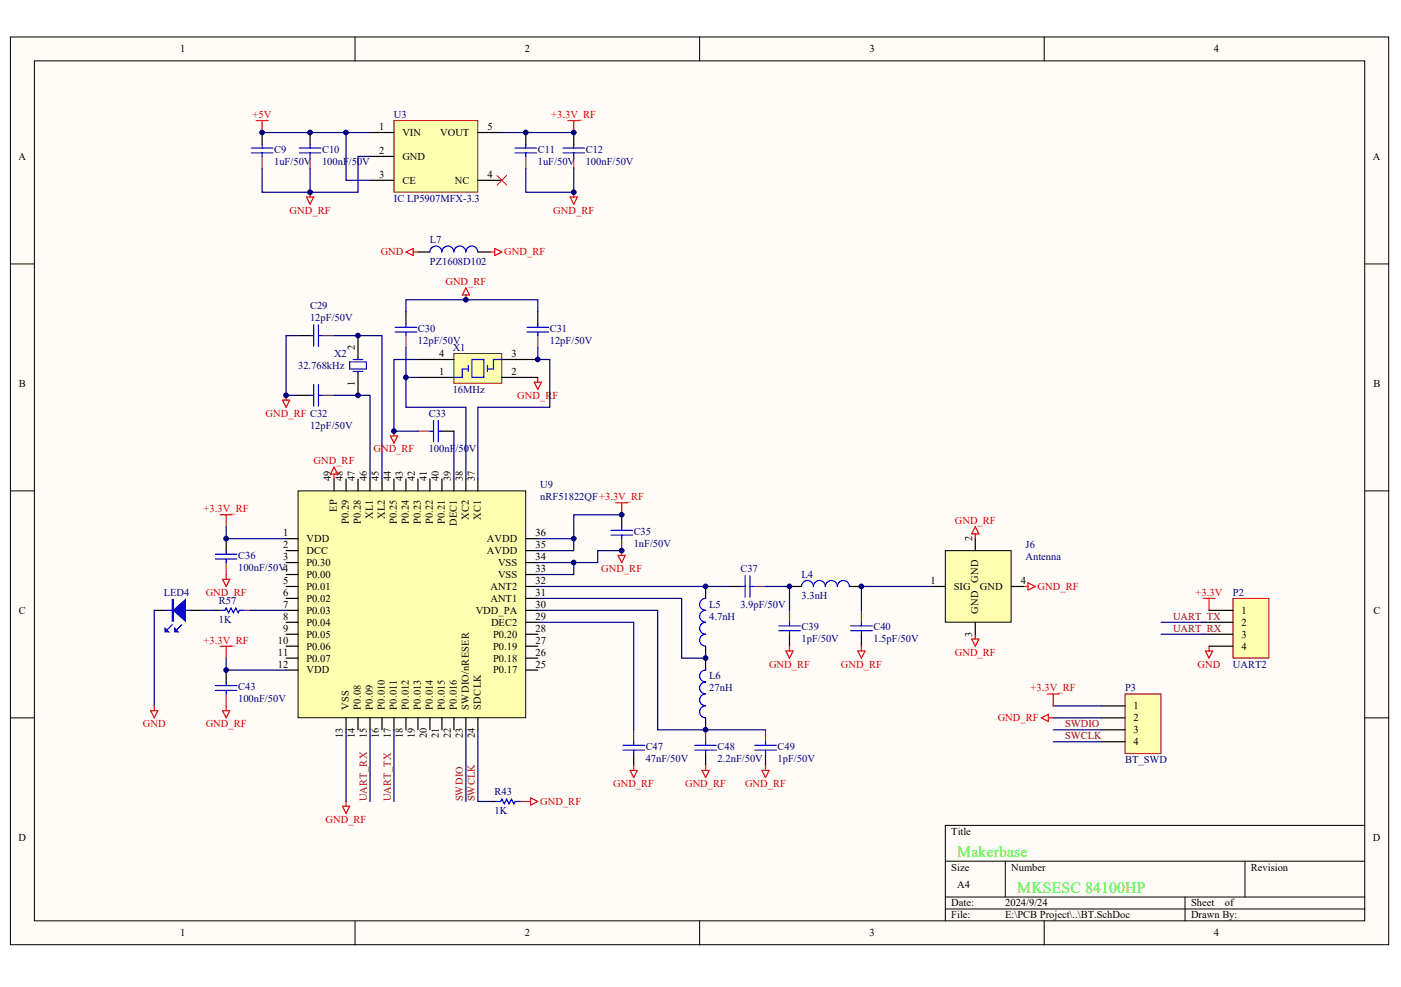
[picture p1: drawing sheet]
<svg xmlns="http://www.w3.org/2000/svg" width="287mm" height="202mm" viewBox="0 0 287 202" stroke-linecap="round" stroke-linejoin="round" font-family="sans-serif">
<g fill="#fffcf8" stroke="#000" stroke-width=".2">
<path d="M2.1 7.6h282.2v185.9h-282.2z"/>
<path d="M7 12.5h272.4v176.1h-272.4z"/>
</g>
<g fill="none" stroke="#000" stroke-width=".2">
<path d="M72.7 7.6v4.9M143.2 7.6v4.9M213.8 7.6v4.9M2.1 54.1h4.9M279.4 54.1h4.9M2.1 100.5h4.9M279.4 100.5h4.9M2.1 147h4.9M279.4 147h4.9M193.5 176.4h85.9M205.8 176.4v7.3M254.9 176.4v7.3"/>
<path d="M279.4 169h-85.9v19.6M72.7 188.6v4.9M143.2 188.6v4.9M193.5 183.7h85.9M193.5 186.2h85.9M213.8 188.6v4.9M242.6 183.7v4.9"/>
</g>
<path d="M61 100.5h46.6v46.5h-46.6z" fill="#ffffb0" stroke="#000" stroke-width=".2"/>
<g fill="none" stroke="#000" stroke-width=".25">
<path d="M61 68.7h2.5M73.3 68.7v4.9M61 81h2.5M68.4 98.1v2.4M70.8 98.1v2.4M73.3 98.1v2.4M75.7 98.1v2.4M78.2 98.1v2.4M80.7 98.1v2.4M83.1 98.1v2.4M85.6 98.1v2.4M88 98.1v2.4"/>
<path d="M90.5 98.1v2.4M90.5 88.3h2.4M92.9 98.1v2.4M95.4 98.1v2.4M97.8 98.1v2.4M58.6 110.3h2.4M58.6 112.8h2.4M58.6 115.2h2.4M58.6 117.7h2.4M107.6 110.3h2.5M107.6 112.8h2.5M107.6 115.2h2.5"/>
<path d="M107.6 117.7h2.5M58.6 120.1h2.4M58.6 122.6h2.4M58.6 125h2.4M58.6 127.5h2.4M58.6 129.9h2.4M58.6 132.3h2.4M58.6 134.8h2.4M58.6 137.2h2.4M107.6 120.1h2.5M107.6 122.6h2.5M107.6 125h2.5"/>
<path d="M107.6 127.5h2.5M107.6 129.9h2.5M107.6 132.3h2.5M107.6 134.8h2.5M107.6 137.2h2.5M70.8 147v2.5M73.3 147v2.5M75.7 147v2.5M78.2 147v2.5M80.7 147v2.5M83.1 147v2.5M85.6 147v2.5"/>
<path d="M88 147v2.5M90.5 147v2.5M92.9 147v2.5M95.4 147v2.5M97.8 147v2.5"/>
</g>
<g fill="none" stroke="#00f" stroke-width=".25">
<path d="M63.5 68.7h.7M64.2 66.5v4.4M64.2 78.8v4.4M65.2 66.5v4.4M65.2 78.8v4.4M65.2 68.7h.7M72.3 73.6h2M63.5 81h.7M65.2 81h.7M88 88.3h.8M88.8 86.1v4.4M89.7 88.3h.8"/>
<path d="M89.7 86.1v4.4"/>
</g>
<path d="M65.9 68.7h2.5M65.9 81h2.5M85.6 88.3h2.4" fill="none" stroke="#a1006a" stroke-width=".25"/>
<path d="M61 68.7h-2.4v12.3h2.4M68.4 68.7h9.8v29.4M68.4 81h7.3v17.1M92.9 88.3v9.8" fill="none" stroke="#000080" stroke-width=".25"/>
<path d="M83.1 51.6l1.5-.7v1.4zM84.6 51.6h1M100.3 51.6h1M101.3 50.9l1.4 .7-1.4 .7z" fill="none" stroke="#eb0000" stroke-width=".25"/>
<path d="M80.7 24.7h17.1v14.7h-17.1z" fill="#ffffb0" stroke="#800000" stroke-width=".2"/>
<g fill="none" stroke="#000" stroke-width=".25">
<path d="M53.7 27.1v2.5M63.5 27.1v2.5M75.7 27.1h5M75.7 32h5M75.7 36.9h5M97.8 27.1h4.9M97.8 36.9h4.9M107.6 27.1v2.5M117.5 27.1v2.5M83.1 63.8v2.5M110.1 63.8v2.5M46.3 110.3v2.5"/>
<path d="M127.3 105.4v2.5M46.3 137.2v2.5M144.4 120.1v2.5M144.4 132.3v4.9M149.4 120.1h2.4M161.6 120.1h2.5M161.6 129.9v2.4M173.9 120.1h2.4M176.3 129.9v2.4M129.7 154.4v2.4M144.4 147v2.5M144.4 154.4v2.4"/>
<path d="M156.7 154.4v2.4M100.3 164.1h1.2"/>
</g>
<g fill="none" stroke="#eb0000" stroke-width=".25">
<path d="M52.4 24.7h2.5M53.7 24.7v2.4M116.2 24.7h2.5M117.5 24.7v2.4M117.5 39.4v1M95.4 58.9l.7 1.5h-1.5zM116.7 40.4h1.5l-.7 1.4zM95.4 60.4v1M109.4 78.3h1.4l-.7 1.4zM110.1 77.3v1M57.8 81.9h1.5l-.7 1.5zM58.6 81v.9"/>
<path d="M79.9 89.3h1.5l-.7 1.5zM80.7 88.3v1M45.1 105.4h2.4M45.6 118.6h1.4l-.7 1.5zM46.3 105.4v2.5M46.3 117.7v.9M126 103h2.5M126.5 113.7h1.5l-.7 1.5zM127.3 103v2.4M127.3 112.8v.9M45.1 132.3h2.4M46.3 132.3v2.5"/>
<path d="M160.9 133.3h1.5l-.8 1.5zM161.6 132.3v1M175.6 133.3h1.5l-.8 1.5zM176.3 132.3v1M45.6 145.6h1.4l-.7 1.4zM46.3 144.6v1M129 157.8h1.5l-.8 1.5zM129.7 156.8v1M143.7 157.8h1.5l-.8 1.5zM144.4 156.8v1M156 157.8h1.5l-.8 1.5zM156.7 156.8v1"/>
<path d="M70.1 165.1h1.5l-.8 1.5zM70.8 164.1v1M107.6 164.1h1M108.6 163.4l1.5 .7-1.5 .8z"/>
</g>
<g fill="none" stroke="#000080" stroke-width=".25">
<path d="M53.7 27.1h17.1M63.5 34.5v4.9M75.7 27.1h-4.9v9.8h4.9M75.7 32h-2.4v7.4h-19.6v-4.9M102.7 27.1h14.8M107.6 34.5v4.9h9.9v-4.9M83.1 63.8v-2.4h27v2.4M85.6 73.6h-4.9v14.7h4.9M110.1 71.2v2.4h2.5v9.8h-14.8v14.7M46.3 107.9v2.4h12.3M110.1 115.2h7.4v2.5h-7.4M117.5 110.3v2.5h-7.4"/>
<path d="M127.3 105.4h-9.8v4.9h-7.4M127.3 112.8h-4.9v2.4h-4.9M46.3 134.8v2.4h12.3M110.1 122.6h29.4v12.2h4.9M110.1 127.5h19.6v22M110.1 125h24.5v24.5h22.1M110.1 120.1h39.3M156.7 120.1h4.9v4.9M70.8 149.5v14.6M75.7 149.5v14.6M80.7 149.5v14.6M95.4 149.5v14.6"/>
<path d="M97.8 149.5v14.6h2.5"/>
</g>
<g fill="none" stroke="#a1006a" stroke-width=".25">
<path d="M53.7 32v2.5M63.5 32v2.5M107.6 32v2.5M117.5 32v2.5M83.1 68.7v2.5M110.1 68.7v2.5M46.3 115.2v2.5M127.3 110.3v2.5M154.3 120.1h2.4M161.6 125v2.5M176.3 125v2.5M46.3 142.1v2.5"/>
<path d="M129.7 149.5v2.4M144.4 149.5v2.4M156.7 149.5v2.4M106.4 164.1h1.2"/>
</g>
<g fill="none" stroke="#00f" stroke-width=".25">
<path d="M51.5 31.3h4.4M51.5 30.3h4.4M53.7 29.6v.7M53.7 31.3v.7M61.3 31.3h4.4M61.3 30.3h4.4M63.5 29.6v.7M63.5 31.3v.7M105.4 31.3h4.5M105.4 30.3h4.5M107.6 29.6v.7M107.6 31.3v.7"/>
<path d="M115.3 31.3h4.4M115.3 30.3h4.4M117.5 29.6v.7M117.5 31.3v.7M80.9 68h4.4M80.9 67h4.4M83.1 66.3v.7M83.1 68v.7M107.9 68h4.4M107.9 67h4.4M110.1 66.3v.7M110.1 68v.7"/>
<path d="M44.1 114.5h4.4M44.1 113.5h4.4M46.3 112.8v.7M46.3 114.5v.7M125.1 109.6h4.4M125.1 108.6h4.4M127.3 107.9v.7M127.3 109.6v.7M152.5 117.9v4.4M153.5 117.9v4.4M46.3 139.7v.7M144.4 122.6a1.22 1.22 0 0 0-1.2 1.2 1.22 1.22 0 0 0 1.2 1.2 1.22 1.22 0 0 0-1.2 1.2 1.22 1.22 0 0 0 1.2 1.3 1.22 1.22 0 0 0-1.2 1.2 1.22 1.22 0 0 0 1.2 1.2 1.21 1.21 0 0 0-1.2 1.2 1.21 1.21 0 0 0 1.2 1.2"/>
<path d="M144.4 137.2a1.22 1.22 0 0 0-1.2 1.3 1.22 1.22 0 0 0 1.2 1.2 1.22 1.22 0 0 0-1.2 1.2 1.22 1.22 0 0 0 1.2 1.2 1.21 1.21 0 0 0-1.2 1.2 1.21 1.21 0 0 0 1.2 1.3M151.8 120.1h.7M153.5 120.1h.8M159.4 128.2h4.4M159.4 129.2h4.4M161.6 127.5v.7M161.6 129.2v.7M166.5 120.1a1.21 1.21 0 0 0-1.2-1.2 1.21 1.21 0 0 0-1.2 1.2M169 120.1a1.21 1.21 0 0 0-1.3-1.2 1.21 1.21 0 0 0-1.2 1.2M171.4 120.1a1.21 1.21 0 0 0-1.2-1.2 1.21 1.21 0 0 0-1.2 1.2M173.9 120.1a1.21 1.21 0 0 0-1.2-1.2 1.21 1.21 0 0 0-1.3 1.2M174.1 128.2h4.5"/>
<path d="M174.1 129.2h4.5M176.3 127.5v.7M176.3 129.2v.7M44.1 141.4h4.4M44.1 140.4h4.4M46.3 141.4v.7M127.5 152.6h4.4M127.5 153.6h4.4M129.7 151.9v.7M129.7 153.6v.8M142.2 152.6h4.5M142.2 153.6h4.5"/>
<path d="M144.4 144.6a1.21 1.21 0 0 0-1.2 1.2 1.21 1.21 0 0 0 1.2 1.2M144.4 151.9v.7M144.4 153.6v.8M154.5 152.6h4.4M154.5 153.6h4.4M156.7 151.9v.7M156.7 153.6v.8M101.5 164.1h1l.2-.4 .5 .9 .5-.9 .5 .9 .5-.9 .5 .9 .2-.5h1"/>
</g>
<path d="M101.8 36l1.9 1.9M103.7 36l-1.9 1.9" fill="none" stroke="#f00" stroke-width=".2"/>
<path d="M230.3 142.1h7.4v12.2h-7.4z" fill="#ffffb0" stroke="#800000" stroke-width=".2"/>
<path d="M225.4 144.6h4.9M225.4 147h4.9M225.4 149.5h4.9M225.4 151.9h4.9" fill="none" stroke="#000" stroke-width=".25"/>
<path d="M191.1 120.1h-14.8v4.9M215.6 144.6h9.8M215.6 147h9.8M215.6 149.5h9.8M215.6 151.9h9.8" fill="none" stroke="#000080" stroke-width=".25"/>
<path d="M199.7 109.3v1M199.7 107.9l.7 1.4h-1.5zM210.5 119.4l1.4 .7-1.4 .7zM198.9 130.9h1.5l-.7 1.4zM199.7 129.9v1M209.5 120.1h1M213.2 147l1.4-.7v1.5zM214.4 142.1h2.4M214.6 147h1M215.6 142.1v2.5" fill="none" stroke="#eb0000" stroke-width=".25"/>
<path d="M193.5 112.8h13.5v14.6h-13.5z" fill="#ffffb0" stroke="#000" stroke-width=".2"/>
<path d="M199.7 110.3v2.5M191.1 120.1h2.4M199.7 127.5v2.4M207 120.1h2.5" fill="none" stroke="#000" stroke-width=".25"/>
<path d="M92.9 72.4h9.8v6.1h-9.8z" fill="#ffffb0" stroke="#800000" stroke-width=".2"/>
<path d="M85.6 77.3h7.3M85.6 73.6h7.3M102.7 77.3h7.4M102.7 73.6h7.4" fill="none" stroke="#000" stroke-width=".25"/>
<path d="M95.9 75.6h-1.3v1.7h-1.7M95.9 74.9v1.2M96.6 73.6h2.5v3.7h-2.5zM99.8 74.9v1.2M102.7 73.6h-1.7v2h-1.2" fill="none" stroke="#00f" stroke-width=".25"/>
<path d="M83.1 71.2v6.1M85.6 77.3h-2.5v6.1h12.3v14.7M237.7 129.9h9.8M237.7 127.5h9.8" fill="none" stroke="#000080" stroke-width=".25"/>
<path d="M63.5 39.4v1M62.7 40.4h1.5l-.7 1.4zM68.4 95.6l.7 1.5h-1.5zM68.4 97.1v1M246.3 122.6h2.4M246.8 133.3h1.4l-.7 1.5zM247.5 122.6v2.4M247.5 132.3v1" fill="none" stroke="#eb0000" stroke-width=".25"/>
<path d="M252.4 122.6h7.4v12.2h-7.4z" fill="#ffffb0" stroke="#800000" stroke-width=".2"/>
<path d="M85.6 51.6h2.4M97.8 51.6h2.5M31.6 125h2.4M38.9 125h2.5M43.8 125h1.3M247.5 125h4.9M247.5 127.5h4.9M247.5 129.9h4.9M247.5 132.3h4.9" fill="none" stroke="#000" stroke-width=".25"/>
<path d="M90.4 51.6a1.21 1.21 0 0 0-1.2-1.2 1.21 1.21 0 0 0-1.2 1.2M92.9 51.6a1.21 1.21 0 0 0-1.2-1.2 1.21 1.21 0 0 0-1.2 1.2M95.4 51.6a1.21 1.21 0 0 0-1.3-1.2 1.21 1.21 0 0 0-1.2 1.2M97.8 51.6a1.21 1.21 0 0 0-1.2-1.2 1.21 1.21 0 0 0-1.2 1.2M34 125h4.9M35.3 127.9l-1 1M37.2 127.9l-1 1M45.1 125h1l.2-.5 .5 1 .5-1 .5 1 .5-1 .5 1 .2-.5h1" fill="none" stroke="#00f" stroke-width=".25"/>
<g fill="#00f" stroke="#00f" stroke-width=".25">
<path d="M35.5 125l2.5-2.2v4.4z"/>
<path d="M33.8 128.7l.7 .7h-.7z"/>
<path d="M35.8 128.7l.7 .7h-.7z"/>
<path d="M35.3 122.8h.2v4.4h-.2z" fill-rule="evenodd"/>
</g>
<path d="M50 125h1.2" fill="none" stroke="#a1006a" stroke-width=".25"/>
<path d="M31.6 125v19.6M41.4 125h2.4M51.2 125h7.4" fill="none" stroke="#000080" stroke-width=".25"/>
<path d="M30.8 145.6h1.5l-.7 1.4zM31.6 144.6v1" fill="none" stroke="#eb0000" stroke-width=".25"/>
<g fill="#000080" stroke="#000080" stroke-width=".2">
<circle cx="46.3" cy="137.2" r=".48"/>
<circle cx="46.3" cy="110.3" r=".48"/>
<circle cx="53.7" cy="27.1" r=".48"/>
<circle cx="58.6" cy="81" r=".48"/>
<circle cx="63.5" cy="39.4" r=".48"/>
<circle cx="63.5" cy="27.1" r=".48"/>
<circle cx="70.8" cy="27.1" r=".48"/>
<circle cx="73.3" cy="68.7" r=".48"/>
<circle cx="80.6" cy="88.3" r=".48"/>
<circle cx="83.1" cy="77.3" r=".48"/>
<circle cx="95.4" cy="61.4" r=".48"/>
<circle cx="107.6" cy="27.1" r=".48"/>
<circle cx="110.1" cy="73.6" r=".48"/>
<circle cx="117.4" cy="115.2" r=".48"/>
<circle cx="117.4" cy="110.3" r=".48"/>
<circle cx="117.4" cy="39.4" r=".48"/>
<circle cx="117.4" cy="27.1" r=".48"/>
<circle cx="127.3" cy="112.8" r=".48"/>
<circle cx="127.3" cy="105.4" r=".48"/>
<circle cx="144.4" cy="149.5" r=".48"/>
<circle cx="144.4" cy="134.8" r=".48"/>
<circle cx="144.4" cy="120.1" r=".48"/>
<circle cx="161.6" cy="120.1" r=".48"/>
<circle cx="176.3" cy="120.1" r=".48"/>
</g>
<text font-size="6" fill="#000080" x="72.3" y="79.7">PIX201</text>
<g font-size="3.2" fill="#0f0">
<text x="196" y="175.6">Makerbase</text>
<text x="208.2" y="182.9">MKSESC 84100HP</text>
</g>
<g font-size="2.2">
<text x="36.9" y="10.7">1</text>
<text x="107.4" y="10.7">2</text>
<text x="178" y="10.7">3</text>
<text x="248.5" y="10.7">4</text>
<text x="77.6" y="26.6">1</text>
<text x="82.4" y="27.8">VIN</text>
<text x="90.1" y="27.8">VOUT</text>
<text x="99.8" y="26.6">5</text>
<text x="3.8" y="32.7">A</text>
<text x="77.6" y="31.5">2</text>
<text x="82.4" y="32.7">GND</text>
<text x="281.1" y="32.7">A</text>
<text x="77.6" y="36.4">3</text>
<text x="82.4" y="37.6">CE</text>
<text x="93.1" y="37.6">NC</text>
<text x="99.8" y="36.4">4</text>
<text x="89.9" y="76.8">1</text>
<text x="89.9" y="73.1">4</text>
<text x="104.7" y="76.8">2</text>
<text x="104.7" y="73.1">3</text>
<text x="3.9" y="79.2">B</text>
<text x="281.1" y="79.2">B</text>
<text x="58" y="109.8">1</text>
<text x="58" y="112.2">2</text>
<text x="62.7" y="111">VDD</text>
<text x="62.7" y="113.5">DCC</text>
<text x="99.7" y="113.5">AVDD</text>
<text x="99.7" y="111">AVDD</text>
<text x="109.6" y="112.2">35</text>
<text x="109.6" y="109.8">36</text>
<text x="58" y="114.7">3</text>
<text x="58" y="119.6">5</text>
<text x="62.7" y="115.9">P0.30</text>
<text x="62.7" y="118.4">P0.00</text>
<text x="102" y="118.4">VSS</text>
<text x="102" y="115.9">VSS</text>
<text x="109.6" y="119.6">32</text>
<text x="109.6" y="117.1">33</text>
<text x="109.6" y="114.7">34</text>
<text x="190.5" y="119.6">1</text>
<text x="209" y="119.6">4</text>
<text x="3.9" y="125.7">C</text>
<text x="58" y="122">6</text>
<text x="58" y="124.5">7</text>
<text x="62.7" y="120.8">P0.01</text>
<text x="62.7" y="123.3">P0.02</text>
<text x="62.7" y="125.7">P0.03</text>
<text x="97.4" y="125.7">VDD_PA</text>
<text x="100.4" y="123.3">ANT1</text>
<text x="100.4" y="120.8">ANT2</text>
<text x="109.6" y="124.5">30</text>
<text x="109.6" y="122">31</text>
<text x="195.2" y="120.8">SIG</text>
<text x="200.6" y="120.8">GND</text>
<text x="254.1" y="125.7">1</text>
<text x="281.1" y="125.7">C</text>
<text x="56.9" y="131.8">10</text>
<text x="58" y="126.9">8</text>
<text x="58" y="129.4">9</text>
<text x="62.7" y="128.1">P0.04</text>
<text x="62.7" y="130.6">P0.05</text>
<text x="100.5" y="128.1">DEC2</text>
<text x="100.9" y="130.6">P0.20</text>
<text x="109.6" y="131.8">27</text>
<text x="109.6" y="129.4">28</text>
<text x="109.6" y="126.9">29</text>
<text x="254.1" y="128.1">2</text>
<text x="254.1" y="130.6">3</text>
<text x="56.9" y="134.3">11</text>
<text x="56.9" y="136.7">12</text>
<text x="62.7" y="133">P0.06</text>
<text x="62.7" y="135.5">P0.07</text>
<text x="62.7" y="137.9">VDD</text>
<text x="100.9" y="137.9">P0.17</text>
<text x="100.9" y="135.5">P0.18</text>
<text x="100.9" y="133">P0.19</text>
<text x="109.6" y="136.7">25</text>
<text x="109.6" y="134.3">26</text>
<text x="254.1" y="133">4</text>
<text x="232" y="145.3">1</text>
<text x="232" y="147.7">2</text>
<text x="232" y="150.2">3</text>
<text x="232" y="152.6">4</text>
<text x="3.8" y="172.2">D</text>
<text x="194.8" y="171">Title</text>
<text x="281.1" y="172.2">D</text>
<text x="194.8" y="178.3">Size</text>
<text x="207" y="178.3">Number</text>
<text x="256.1" y="178.3">Revision</text>
<text x="194.8" y="185.6">Date:</text>
<text x="196" y="182">A4</text>
<text x="205.8" y="185.6">2024/9/24</text>
<text x="243.8" y="185.6">Sheet</text>
<text x="250.8" y="185.6">of</text>
<text x="36.9" y="191.8">1</text>
<text x="107.4" y="191.8">2</text>
<text x="178" y="191.8">3</text>
<text x="194.8" y="188.1">File:</text>
<text x="205.8" y="188.1">E:\PCB Project\..\BT.SchDoc</text>
<text x="243.8" y="188.1">Drawn By:</text>
<text x="248.5" y="191.8">4</text>
</g>
<g font-size="2.2" fill="#eb0000">
<text x="51.7" y="24.2">+5V</text>
<text x="112.8" y="24.2">+3.3V_RF</text>
<text x="59.3" y="43.7">GND_RF</text>
<text x="113.3" y="43.7">GND_RF</text>
<text x="77.9" y="52.3">GND</text>
<text x="103.2" y="52.3">GND_RF</text>
<text x="91.2" y="58.4">GND_RF</text>
<text x="105.9" y="81.7">GND_RF</text>
<text x="54.4" y="85.3">GND_RF C32</text>
<text x="64.2" y="95.1">GND_RF</text>
<text x="76.5" y="92.7">GND_RF</text>
<text x="41.7" y="104.9">+3.3V_RF</text>
<text x="195.5" y="107.4">GND_RF</text>
<text x="123.1" y="117.1">GND_RF</text>
<text x="42.1" y="122">GND_RF</text>
<text x="212.4" y="120.8">GND_RF</text>
<text x="244.8" y="122">+3.3V</text>
<text x="41.7" y="131.8">+3.3V_RF</text>
<text x="157.4" y="136.7">GND_RF</text>
<text x="172.2" y="136.7">GND_RF</text>
<text x="195.5" y="134.3">GND_RF</text>
<text x="245.2" y="136.7">GND</text>
<text x="211" y="141.6">+3.3V_RF</text>
<text x="29.2" y="148.9">GND</text>
<text x="42.1" y="148.9">GND_RF</text>
<text x="204.2" y="147.7">GND_RF</text>
<text x="125.5" y="161.2">GND_RF</text>
<text x="140.3" y="161.2">GND_RF</text>
<text x="152.5" y="161.2">GND_RF</text>
<text x="110.6" y="164.8">GND_RF</text>
<text x="66.6" y="168.5">GND_RF</text>
</g>
<g font-size="2.2" fill="#000080">
<text x="80.7" y="24.2">U3</text>
<text x="56.1" y="31.3">C9</text>
<text x="56.1" y="33.7">1uF/50V</text>
<text x="65.9" y="31.3">C10</text>
<text x="65.9" y="33.7">100nF/50V</text>
<text x="110.1" y="31.3">C11</text>
<text x="110.1" y="33.7">1uF/50V</text>
<text x="119.9" y="31.3">C12</text>
<text x="119.9" y="33.7">100nF/50V</text>
<text x="80.7" y="41.3">IC LP5907MFX-3.3</text>
<text x="88" y="49.9">L7</text>
<text x="88" y="54.3">PZ1608D102</text>
<text x="63.5" y="63.3">C29</text>
<text x="63.5" y="65.8">12pF/50V</text>
<text x="85.6" y="68">C30</text>
<text x="85.6" y="70.4">12pF/50V</text>
<text x="92.7" y="71.9">X1</text>
<text x="112.6" y="68">C31</text>
<text x="112.6" y="70.4">12pF/50V</text>
<text x="61" y="75.5">32.768kHz</text>
<text x="68.4" y="73.1">X2</text>
<text x="92.7" y="80.4">16MHz</text>
<text x="63.5" y="87.8">12pF/50V</text>
<text x="87.8" y="85.3">C33</text>
<text x="87.8" y="92.7">100nF/50V</text>
<text x="110.6" y="100">U9</text>
<text x="110.6" y="102.5">nRF51822QF+3.3V_RF</text>
<text x="129.7" y="109.6">C35</text>
<text x="129.7" y="112">1nF/50V</text>
<text x="210" y="112.2">J6</text>
<text x="48.8" y="114.4">C36</text>
<text x="48.8" y="116.9">100nF/50V4</text>
<text x="151.6" y="117.1">C37</text>
<text x="164.1" y="118.4">L4</text>
<text x="210" y="114.7">Antenna</text>
<text x="33.5" y="122">LED4</text>
<text x="44.8" y="123.7">R57</text>
<text x="145.2" y="124.5">L5</text>
<text x="151.6" y="124.5">3.9pF/50V</text>
<text x="164.1" y="122.8">3.3nH</text>
<text x="252.4" y="122">P2</text>
<text x="44.8" y="127.7">1K</text>
<text x="145.2" y="126.9">4.7nH</text>
<text x="164.1" y="129.1">C39</text>
<text x="164.1" y="131.6">1pF/50V</text>
<text x="178.8" y="129.1">C40</text>
<text x="178.8" y="131.6">1.5pF/50V</text>
<text x="252.4" y="136.7">UART2</text>
<text x="48.8" y="141.4">C43</text>
<text x="48.8" y="143.8">100nF/50V</text>
<text x="145.2" y="139.2">L6</text>
<text x="145.2" y="141.6">27nH</text>
<text x="230.3" y="141.6">P3</text>
<text x="132.2" y="153.6">C47</text>
<text x="146.9" y="153.6">C48</text>
<text x="159.2" y="153.6">C49</text>
<text x="132.2" y="156">47nF/50V</text>
<text x="146.9" y="156">2.2nF/50V</text>
<text x="159.2" y="156">1pF/50V</text>
<text x="230.3" y="156.3">BT_SWD</text>
<text x="101.3" y="162.9">R43</text>
<text x="101.3" y="166.8">1K</text>
</g>
<g font-size="2.2" fill="#800000">
<text x="240.1" y="126.9">UART_TX</text>
<text x="240.1" y="129.4">UART_RX</text>
<text x="218.1" y="148.9">SWDIO</text>
<text x="218.1" y="151.4">SWCLK</text>
</g>
<g font-size="2.1">
<text x="72.7" y="71.7" transform="rotate(-90 72.7 71.7)">2</text>
<text x="72.7" y="79.1" transform="rotate(-90 72.7 79.1)">1</text>
<text x="67.8" y="98.6" transform="rotate(-90 67.8 98.6)">49</text>
<text x="70.2" y="98.6" transform="rotate(-90 70.2 98.6)">48</text>
<text x="72.7" y="98.6" transform="rotate(-90 72.7 98.6)">47</text>
<text x="75.1" y="98.6" transform="rotate(-90 75.1 98.6)">46</text>
<text x="77.6" y="98.6" transform="rotate(-90 77.6 98.6)">45</text>
<text x="80" y="98.6" transform="rotate(-90 80 98.6)">44</text>
<text x="82.5" y="98.6" transform="rotate(-90 82.5 98.6)">43</text>
<text x="84.9" y="98.6" transform="rotate(-90 84.9 98.6)">42</text>
<text x="87.4" y="98.6" transform="rotate(-90 87.4 98.6)">41</text>
<text x="89.8" y="98.6" transform="rotate(-90 89.8 98.6)">40</text>
<text x="92.3" y="98.6" transform="rotate(-90 92.3 98.6)">39</text>
<text x="94.7" y="98.6" transform="rotate(-90 94.7 98.6)">38</text>
<text x="97.2" y="98.6" transform="rotate(-90 97.2 98.6)">37</text>
<text x="69" y="104.8" transform="rotate(-90 69 104.8)">EP</text>
<text x="71.4" y="107.3" transform="rotate(-90 71.4 107.3)">P0.29</text>
<text x="73.9" y="107.3" transform="rotate(-90 73.9 107.3)">P0.28</text>
<text x="76.3" y="106.3" transform="rotate(-90 76.3 106.3)">XL1</text>
<text x="78.8" y="106.3" transform="rotate(-90 78.8 106.3)">XL2</text>
<text x="81.2" y="107.3" transform="rotate(-90 81.2 107.3)">P0.25</text>
<text x="83.7" y="107.3" transform="rotate(-90 83.7 107.3)">P0.24</text>
<text x="86.2" y="107.3" transform="rotate(-90 86.2 107.3)">P0.23</text>
<text x="88.6" y="107.3" transform="rotate(-90 88.6 107.3)">P0.22</text>
<text x="91.1" y="107.3" transform="rotate(-90 91.1 107.3)">P0.21</text>
<text x="93.5" y="107.8" transform="rotate(-90 93.5 107.8)">DEC1</text>
<text x="96" y="106.4" transform="rotate(-90 96 106.4)">XC2</text>
<text x="98.4" y="106.4" transform="rotate(-90 98.4 106.4)">XC1</text>
<text x="199" y="110.8" transform="rotate(-90 199 110.8)">2</text>
<text x="200.3" y="119.3" transform="rotate(-90 200.3 119.3)">GND</text>
<text x="200.3" y="125.7" transform="rotate(-90 200.3 125.7)">GND</text>
<text x="199" y="130.5" transform="rotate(-90 199 130.5)">3</text>
<text x="71.4" y="145.3" transform="rotate(-90 71.4 145.3)">VSS</text>
<text x="73.9" y="145.3" transform="rotate(-90 73.9 145.3)">P0.08</text>
<text x="76.3" y="145.3" transform="rotate(-90 76.3 145.3)">P0.09</text>
<text x="78.8" y="145.3" transform="rotate(-90 78.8 145.3)">P0.010</text>
<text x="81.2" y="145.3" transform="rotate(-90 81.2 145.3)">P0.011</text>
<text x="83.7" y="145.3" transform="rotate(-90 83.7 145.3)">P0.012</text>
<text x="86.2" y="145.3" transform="rotate(-90 86.2 145.3)">P0.013</text>
<text x="88.6" y="145.3" transform="rotate(-90 88.6 145.3)">P0.014</text>
<text x="91.1" y="145.3" transform="rotate(-90 91.1 145.3)">P0.015</text>
<text x="93.5" y="145.3" transform="rotate(-90 93.5 145.3)">P0.016</text>
<text x="96" y="145.3" transform="rotate(-90 96 145.3)">SWDIO/nRESER</text>
<text x="98.4" y="145.3" transform="rotate(-90 98.4 145.3)">SDCLK</text>
<text x="70.2" y="151.2" transform="rotate(-90 70.2 151.2)">13</text>
<text x="72.7" y="151.2" transform="rotate(-90 72.7 151.2)">14</text>
<text x="75.1" y="151.2" transform="rotate(-90 75.1 151.2)">15</text>
<text x="77.6" y="151.2" transform="rotate(-90 77.6 151.2)">16</text>
<text x="80" y="151.2" transform="rotate(-90 80 151.2)">17</text>
<text x="82.5" y="151.2" transform="rotate(-90 82.5 151.2)">18</text>
<text x="84.9" y="151.2" transform="rotate(-90 84.9 151.2)">19</text>
<text x="87.4" y="151.2" transform="rotate(-90 87.4 151.2)">20</text>
<text x="89.8" y="151.2" transform="rotate(-90 89.8 151.2)">21</text>
<text x="92.3" y="151.2" transform="rotate(-90 92.3 151.2)">22</text>
<text x="94.7" y="151.2" transform="rotate(-90 94.7 151.2)">23</text>
<text x="97.2" y="151.2" transform="rotate(-90 97.2 151.2)">24</text>
</g>
<g font-size="2.1" fill="#800000">
<text x="75.1" y="164.1" transform="rotate(-90 75.1 164.1)">UART_RX</text>
<text x="80" y="164.1" transform="rotate(-90 80 164.1)">UART_TX</text>
<text x="94.7" y="164.1" transform="rotate(-90 94.7 164.1)">SWDIO</text>
<text x="97.2" y="164.1" transform="rotate(-90 97.2 164.1)">SWCLK</text>
</g>
</svg>
